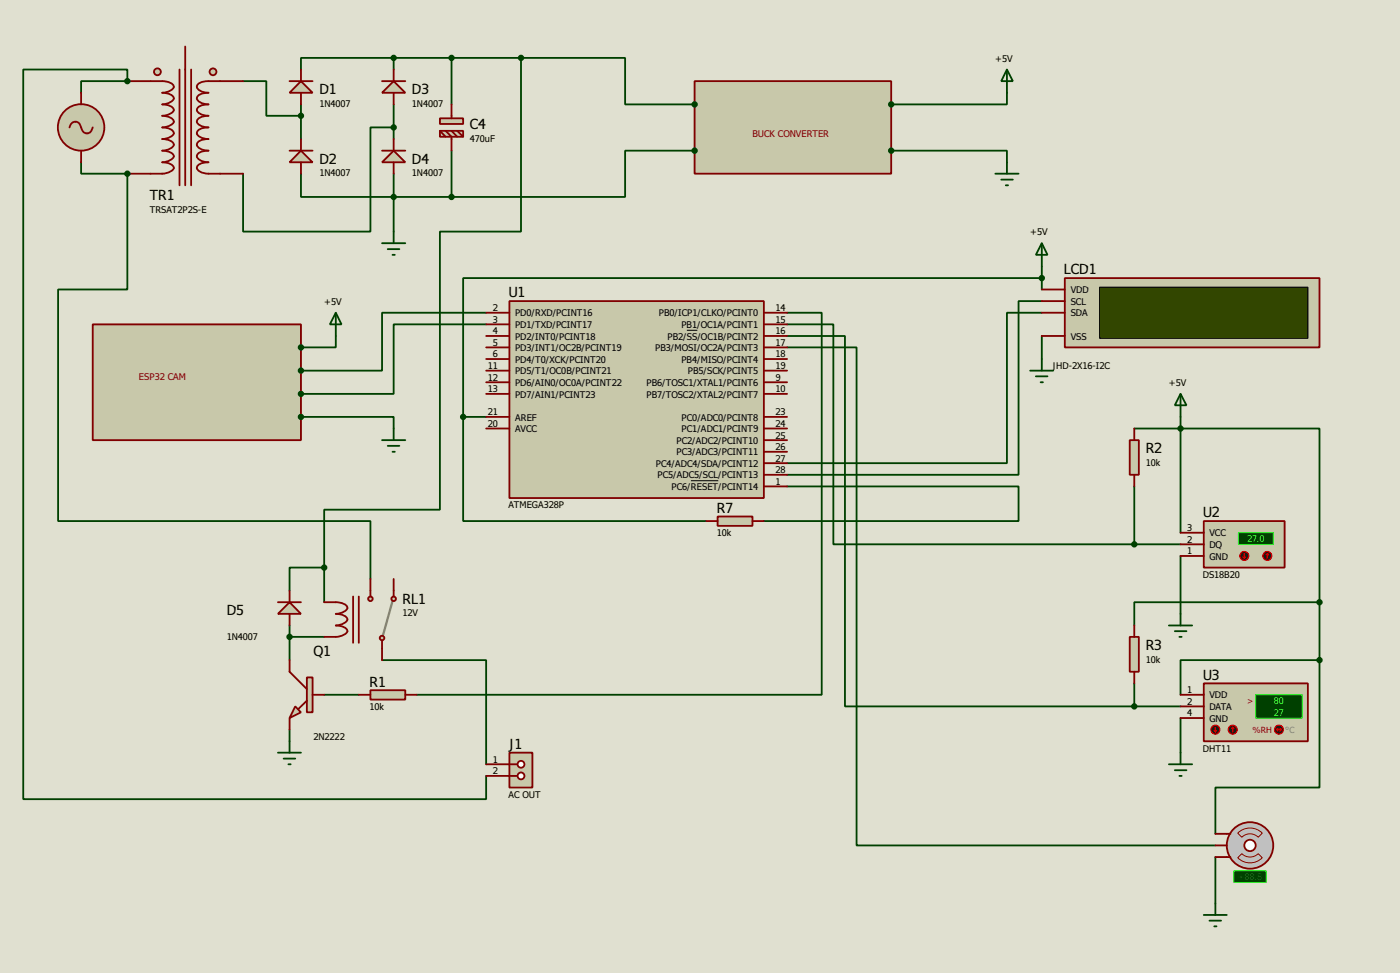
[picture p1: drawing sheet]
<svg xmlns="http://www.w3.org/2000/svg" width="307mm" height="213mm" viewBox="0 0 307 213" stroke-linecap="round" stroke-linejoin="round" font-family="sans-serif">
<path d="M0 0h307.3v213.4h-307.3z" fill="#e0e0d0"/>
<g fill="none" stroke="#004000" stroke-width=".4">
<path d="M53.4 17.8h5.1v7.6h7.6M86.4 12.7h-20.3v2.6M86.4 12.7v2.6M86.4 12.7h28M99.1 12.7v10.2M114.4 12.7h22.8v10.2h15.3M114.4 12.7v38.1h-17.8v61h-25.4v12.7M17.8 35.6v2.5h10.2M66.1 38.1v5.1h33M66.1 22.9v7.6M86.4 28h-5.1v22.8h-27.9v-12.7M86.4 22.9v7.6"/>
<path d="M86.4 38.1v12.7M99.1 33.1v10.1M152.5 33.1h-15.3v10.1h-38.1M195.6 33.1h25.4v2.5M221 20.4v2.5h-25.4M228.7 58.5v5M73.7 73.7v2.5h-7.6M106.7 68.6h-22.8v12.7h-17.8M106.7 71.2h-20.3v15.2h-20.3M172.8 68.6h7.6v83.8h-88.9M228.7 66.1h-5.1v38.1h-50.8M228.7 68.6h-7.7v33h-48.2"/>
<path d="M228.7 61h-127v30.5M228.7 73.7v5.1M66.1 91.5h20.3v2.5M101.7 91.5v22.8h53.3M101.7 91.5h5M172.8 106.7h50.8v7.6h-55.9M63.6 139.7h7.6M63.6 137.2v7.6M71.2 124.5h-7.6v5.1M71.2 124.5v7.6M71.2 152.4h7.6M63.6 160.1v2.5"/>
</g>
<circle cx="28" cy="38.1" r=".2" fill="#004000"/>
<path d="M28 17.8h-10.2v2.6M28 38.1v25.4h-15.2v50.8h68.5v12.7" fill="none" stroke="#004000" stroke-width=".4"/>
<circle cx="28" cy="17.8" r=".2" fill="#004000"/>
<g fill="none" stroke="#004000" stroke-width=".4">
<path d="M28 17.8v-2.5h-22.9v160h101.6v-5.1M172.8 71.2h10.1v48.2h66.1M172.8 73.7h12.7v81.3h63.5M172.8 76.2h15.2v109.3h78.8M249 94h40.6v38.1M259.1 91.5v25.4M249 106.7v12.7M249 119.4h10.1M259.1 122v12.7M289.6 132.1h-40.6v5.1M289.6 132.1v12.7M83.9 144.8h22.8v22.9"/>
<path d="M249 149.9v5.1M249 155h10.1M259.1 157.5v7.6M289.6 144.8h-30.5v7.6M289.6 144.8v28h-22.8v10.1M266.8 188v10.2"/>
</g>
<path d="M111.8 66.1h55.9v43.2h-55.9z" fill="#c8c8aa" stroke="#800000" stroke-width=".4"/>
<g fill="none" stroke="#800000" stroke-width=".4">
<path d="M33.1 17.8a8.7 8.7 0 0 1 4.2 .3 .88 .88 0 0 1 .7 1.2 3.2 3.2 0 0 1-2.4 1.1 2.35 2.35 0 0 1 2.6 1.2 2.76 2.76 0 0 1-2.6 1.3 2.35 2.35 0 0 1 2.6 1.3 2.75 2.75 0 0 1-2.6 1.2 2.37 2.37 0 0 1 2.6 1.3 2.75 2.75 0 0 1-2.6 1.3 2.31 2.31 0 0 1 2.6 1.3 2.75 2.75 0 0 1-2.6 1.2 2.35 2.35 0 0 1 2.6 1.3 2.67 2.67 0 0 1-2.6 1.3 2.35 2.35 0 0 1 2.6 1.2 2.76 2.76 0 0 1-2.6 1.3 2.35 2.35 0 0 1 2.6 1.3 2.75 2.75 0 0 1-2.6 1.2h-2.5M39.4 15.3v25.4M40.7 15.3v25.4M42 15.3v25.4M48.3 17.8a8.9 8.9 0 0 0-4.4 .3 .9 .9 0 0 0-.7 .9 .9 .9 0 0 0 .7 .9l1.1 .4 .8 .1a2.15 2.15 0 0 0-2.6 1.2 2.47 2.47 0 0 0 2.6 1.3 2.15 2.15 0 0 0-2.6 1.3 2.45 2.45 0 0 0 2.6 1.2 2.17 2.17 0 0 0-2.6 1.3 2.45 2.45 0 0 0 2.6 1.3 2.89 2.89 0 0 0-2.5 .9 .89 .89 0 0 0 .6 1.2l1.9 .4a2.15 2.15 0 0 0-2.6 1.3 2.4 2.4 0 0 0 2.6 1.3 2.15 2.15 0 0 0-2.6 1.2 2.47 2.47 0 0 0 2.6 1.3 2.15 2.15 0 0 0-2.6 1.3 2.45 2.45 0 0 0 2.6 1.2h2.5M106.7 68.6h5.1M106.7 71.2h5.1M106.7 76.2h5.1M106.7 73.7h5.1M106.7 78.8h5.1M167.7 68.6h5.1M167.7 71.2h5.1"/>
<path d="M167.7 76.2h5.1M167.7 73.7h5.1M167.7 78.8h5.1M106.7 83.9h5.1M106.7 81.3h5.1M106.7 86.4h5.1M106.7 94h5.1M106.7 91.5h5.1M167.7 83.9h5.1M167.7 81.3h5.1M167.7 86.4h5.1M167.7 99.1h5.1"/>
<path d="M167.7 96.6h5.1M167.7 94h5.1M167.7 91.5h5.1M167.7 106.7h5.1M167.7 104.2h5.1M167.7 101.6h5.1"/>
</g>
<path d="M150.8 72.5h2.3M151.7 105.5h6" fill="none" stroke="#000" stroke-width=".22"/>
<g fill="#c8c8aa" stroke="#800000" stroke-width=".4">
<circle cx="46.7" cy="15.8" r=".75"/>
<circle cx="34.5" cy="15.8" r=".75"/>
</g>
<path d="M28 17.8h5.1M40.7 10.2v5.1M48.3 17.8h5.1M28 38.1h5.1M48.3 38.1h5.1" fill="none" stroke="#800000" stroke-width=".4"/>
<path d="M66.1 17.8l2.5 2.6h-5z" fill="#c8c8aa" stroke="#800000" stroke-width=".4"/>
<path d="M63.6 17.8h5M66.1 15.3v2.5M66.1 20.4v2.5" fill="none" stroke="#800000" stroke-width=".4"/>
<path d="M66.1 33.1l2.5 2.5h-5z" fill="#c8c8aa" stroke="#800000" stroke-width=".4"/>
<path d="M63.6 33.1h5M66.1 30.5v2.6M66.1 35.6v2.5" fill="none" stroke="#800000" stroke-width=".4"/>
<circle cx="66" cy="25.4" r=".5" fill="#004000" stroke="#004000" stroke-width=".4"/>
<g fill="#c8c8aa" stroke="#800000" stroke-width=".4">
<path d="M96.6 26h5.1v1.2h-5.1z"/>
<path d="M96.6 28.7h5.1v1.3h-5.1z"/>
</g>
<path d="M96.6 28.7l1.2 1.3M97.8 28.7l1.3 1.3v3.1M99.1 22.9v3.1M99.1 28.7l1.3 1.3M100.4 28.7l1.3 1.3" fill="none" stroke="#800000" stroke-width=".4"/>
<g fill="#004000" stroke="#004000" stroke-width=".4">
<circle cx="86.4" cy="43.2" r=".5"/>
<circle cx="86.4" cy="12.7" r=".5"/>
<circle cx="99.1" cy="43.2" r=".5"/>
<circle cx="99.1" cy="12.7" r=".5"/>
</g>
<path d="M83.9 53.4h5.1M85.1 54.7h2.6M86.2 55.9h.5M86.4 50.8v2.6" fill="none" stroke="#004000" stroke-width=".4"/>
<path d="M233.7 61h55.9v15.2h-55.9z" fill="#c8c8aa" stroke="#800000" stroke-width=".4"/>
<path d="M241.4 63h45.7v11.2h-45.7z" fill="#324600" stroke="#000" stroke-width=".25"/>
<path d="M228.7 73.7h5M228.7 66.1h5M228.7 63.5h5M228.7 68.6h5" fill="none" stroke="#800000" stroke-width=".4"/>
<path d="M228.7 53.4l1.2 2.5h-2.5zM228.7 53.4v5.1M228.7 78.8v2.5M226.1 81.3h5.1M227.4 82.6h2.5M228.4 83.9h.5" fill="none" stroke="#004000" stroke-width=".4"/>
<path d="M157.5 113.3h7.7v2.1h-7.7z" fill="#c8c8aa" stroke="#800000" stroke-width=".4"/>
<path d="M155 114.3h2.5M165.2 114.3h2.5" fill="none" stroke="#800000" stroke-width=".4"/>
<circle cx="17.8" cy="28" r="5.1" fill="#c8c8aa" stroke="#800000" stroke-width=".4"/>
<path d="M15.3 28a1.28 1.28 0 0 1 1.2-1.3 1.28 1.28 0 0 1 1.3 1.3 1.28 1.28 0 0 0 1.3 1.3 1.28 1.28 0 0 0 1.3-1.3M17.8 20.4v2.5M17.8 33.1v2.5" fill="none" stroke="#800000" stroke-width=".4"/>
<path d="M152.5 17.8h43.1v20.3h-43.1z" fill="#c8c8aa" stroke="#800000" stroke-width=".4"/>
<g fill="#004000" stroke="#004000" stroke-width=".4">
<circle cx="195.6" cy="22.9" r=".5"/>
<circle cx="195.6" cy="33.1" r=".5"/>
</g>
<path d="M221 15.3l1.3 2.5h-2.5zM221 15.3v5.1M218.5 38.1h5.1M219.8 39.4h2.5M221 35.6v2.5M220.8 40.7h.5" fill="none" stroke="#004000" stroke-width=".4"/>
<path d="M86.4 17.8l2.6 2.6h-5.1z" fill="#c8c8aa" stroke="#800000" stroke-width=".4"/>
<path d="M83.9 17.8h5.1M86.4 15.3v2.5M86.4 20.4v2.5" fill="none" stroke="#800000" stroke-width=".4"/>
<path d="M86.4 33.1l2.6 2.5h-5.1z" fill="#c8c8aa" stroke="#800000" stroke-width=".4"/>
<path d="M83.9 33.1h5.1M86.4 30.5v2.6M86.4 35.6v2.5" fill="none" stroke="#800000" stroke-width=".4"/>
<g fill="#004000" stroke="#004000" stroke-width=".4">
<circle cx="152.4" cy="22.9" r=".5"/>
<circle cx="152.4" cy="33.1" r=".5"/>
<circle cx="86.4" cy="28" r=".5"/>
<circle cx="101.6" cy="91.5" r=".5"/>
<circle cx="228.6" cy="61" r=".5"/>
</g>
<path d="M20.4 71.2h45.7v25.4h-45.7z" fill="#c8c8aa" stroke="#800000" stroke-width=".4"/>
<g fill="#004000" stroke="#004000" stroke-width=".4">
<circle cx="66" cy="76.2" r=".5"/>
<circle cx="66" cy="81.3" r=".5"/>
<circle cx="66" cy="86.4" r=".5"/>
<circle cx="66" cy="91.5" r=".5"/>
</g>
<path d="M73.7 68.6l1.3 2.6h-2.6zM73.7 68.6v5.1M83.9 96.6h5.1M85.1 97.8h2.6M86.2 99.1h.5M86.4 94v2.6" fill="none" stroke="#004000" stroke-width=".4"/>
<path d="M86.2 131.9l-2.1 7.3" fill="none" stroke="#808080" stroke-width=".5"/>
<g fill="#c8c8aa" stroke="#800000" stroke-width=".4">
<circle cx="83.8" cy="140" r=".5"/>
<circle cx="86.4" cy="131.4" r=".5"/>
</g>
<path d="M86.4 129.6v1.3" fill="none" stroke="#800000" stroke-width=".4"/>
<circle cx="81.3" cy="131.4" r=".5" fill="#c8c8aa" stroke="#800000" stroke-width=".4"/>
<path d="M71.2 132.1a8.7 8.7 0 0 1 4.2 .3 .88 .88 0 0 1 .7 1.2 3.2 3.2 0 0 1-2.4 1.1 2.35 2.35 0 0 1 2.6 1.2 2.76 2.76 0 0 1-2.6 1.3 2.35 2.35 0 0 1 2.6 1.3 2.75 2.75 0 0 1-2.6 1.2h-2.5M77.5 130.9v10.1M78.8 130.9v10.1M81.3 127v3.9M86.4 127v2.6M83.9 140.5v4.3" fill="none" stroke="#800000" stroke-width=".4"/>
<path d="M64.8 155l1.3 1.3-2.5 1.2z" fill="#c8c8aa" stroke="#800000" stroke-width=".4"/>
<path d="M67.4 148.6h1.2v7.7h-1.2z" fill="#c8c8aa" stroke="#800000" stroke-width=".4"/>
<path d="M63.6 144.8v2.6l3.8 3.8M63.6 157.5v2.6M67.4 153.7l-1.8 1.8M68.6 152.4h2.6" fill="none" stroke="#800000" stroke-width=".4"/>
<path d="M63.6 132.1l2.5 2.6h-5.1z" fill="#c8c8aa" stroke="#800000" stroke-width=".4"/>
<path d="M61 132.1h5.1M63.6 129.6v2.5M63.6 134.7v2.5" fill="none" stroke="#800000" stroke-width=".4"/>
<g fill="#004000" stroke="#004000" stroke-width=".4">
<circle cx="63.5" cy="139.7" r=".5"/>
<circle cx="71.1" cy="124.5" r=".5"/>
<circle cx="114.3" cy="12.7" r=".5"/>
</g>
<path d="M81.3 151.4h7.7v2.1h-7.7z" fill="#c8c8aa" stroke="#800000" stroke-width=".4"/>
<path d="M78.8 152.4h2.5M89 152.4h2.5" fill="none" stroke="#800000" stroke-width=".4"/>
<path d="M61 165.1h5.1M62.3 166.4h2.5M63.3 167.7h.5M63.6 162.6v2.5" fill="none" stroke="#004000" stroke-width=".4"/>
<g fill="#004000" stroke="#004000" stroke-width=".4">
<circle cx="27.9" cy="38.1" r=".5"/>
<circle cx="27.9" cy="17.8" r=".5"/>
</g>
<path d="M111.8 165.1h5.1v7.7h-5.1z" fill="#c8c8aa" stroke="#800000" stroke-width=".4"/>
<path d="M111.8 167.7h1.8" fill="none" stroke="#800000" stroke-width=".4"/>
<circle cx="114.3" cy="167.7" r=".75" fill="#feffff" stroke="#800000" stroke-width=".4"/>
<path d="M111.8 170.2h1.8" fill="none" stroke="#800000" stroke-width=".4"/>
<circle cx="114.3" cy="170.2" r=".75" fill="#feffff" stroke="#800000" stroke-width=".4"/>
<path d="M106.7 167.7h5.1M106.7 170.2h5.1" fill="none" stroke="#800000" stroke-width=".4"/>
<path d="M264.2 114.3h17.8v10.2h-17.8z" fill="#c8c8aa" stroke="#800000" stroke-width=".4"/>
<path d="M271.8 116.9h7.7v2.5h-7.7z" fill="#004000" stroke="#0f0" stroke-width=".22"/>
<path d="M259.1 119.4h5.1M259.1 116.9h5.1M259.1 122h5.1" fill="none" stroke="#800000" stroke-width=".4"/>
<circle cx="278.1" cy="122" r="1" fill="#400000" stroke="#f00" stroke-width=".22"/>
<path d="M278.2 121.5l-.3 .2M278.2 121.5l.2 .2M278.2 121.5v1" fill="none" stroke="#f00" stroke-width=".22"/>
<circle cx="273.1" cy="122" r="1" fill="#400000" stroke="#f00" stroke-width=".22"/>
<path d="M272.9 122.2l.2 .3M273.1 121.5v1M273.4 122.2l-.3 .3" fill="none" stroke="#f00" stroke-width=".22"/>
<path d="M259.1 86.4l1.3 2.5h-2.5zM259.1 86.4v5.1M256.6 137.2h5.1M257.9 138.5h2.5M258.9 139.7h.5M259.1 134.7v2.5" fill="none" stroke="#004000" stroke-width=".4"/>
<path d="M248 96.6h2v7.6h-2z" fill="#c8c8aa" stroke="#800000" stroke-width=".4"/>
<path d="M249 94v2.6M249 104.2v2.5" fill="none" stroke="#800000" stroke-width=".4"/>
<circle cx="259.1" cy="94" r=".5" fill="#004000" stroke="#004000" stroke-width=".4"/>
<path d="M264.2 149.9h22.9v12.7h-22.9z" fill="#c8c8aa" stroke="#800000" stroke-width=".4"/>
<path d="M275.6 152.4h10.2v5.1h-10.2z" fill="#004000" stroke="#0f0" stroke-width=".22"/>
<path d="M259.1 155h5.1M259.1 152.4h5.1M259.1 157.5h5.1" fill="none" stroke="#800000" stroke-width=".4"/>
<circle cx="270.5" cy="160.1" r="1" fill="#400000" stroke="#f00" stroke-width=".22"/>
<path d="M270.6 159.6l-.3 .2M270.6 159.6l.2 .2M270.6 159.6v1" fill="none" stroke="#f00" stroke-width=".22"/>
<circle cx="266.7" cy="160.1" r="1" fill="#400000" stroke="#f00" stroke-width=".22"/>
<path d="M266.8 159.6v1M266.5 160.3l.3 .3M267 160.3l-.2 .3" fill="none" stroke="#f00" stroke-width=".22"/>
<circle cx="280.7" cy="160.1" r="1" fill="#400000" stroke="#f00" stroke-width=".22"/>
<path d="M280.5 159.8l-.3 .3M281 159.8l.2 .3M280.2 160.1h1M280.2 160.1l.3 .2M281.2 160.1l-.2 .2" fill="none" stroke="#f00" stroke-width=".22"/>
<circle cx="248.9" cy="119.4" r=".5" fill="#004000" stroke="#004000" stroke-width=".4"/>
<path d="M256.6 167.7h5.1M257.9 169h2.5M258.9 170.2h.5M259.1 165.1v2.6" fill="none" stroke="#004000" stroke-width=".4"/>
<path d="M248 139.7h2v7.7h-2z" fill="#c8c8aa" stroke="#800000" stroke-width=".4"/>
<path d="M249 137.2v2.5M249 147.4v2.5" fill="none" stroke="#800000" stroke-width=".4"/>
<g fill="#004000" stroke="#004000" stroke-width=".4">
<circle cx="289.6" cy="132.1" r=".5"/>
<circle cx="248.9" cy="155" r=".5"/>
</g>
<circle cx="274.3" cy="185.5" r="5.1" fill="#c0c0c0" stroke="#800000" stroke-width=".4"/>
<circle cx="274.3" cy="185.5" r="1.25" fill="#feffff" stroke="#800000" stroke-width=".4"/>
<path d="M269.3 182.9h.8M269.3 188h.8" fill="none" stroke="#800000" stroke-width=".4"/>
<path d="M270.8 191.1h7.1v2.5h-7.1z" fill="#004000" stroke="#0f0" stroke-width=".22"/>
<path d="M271.7 188.2l.9-.9a2.54 2.54 0 0 0 3.6 0l.9 .9a3.8 3.8 0 0 1-5.4 0zM271.7 182.8a3.8 3.8 0 0 1 5.4 0l-.9 .9a2.54 2.54 0 0 0-3.6 0z" fill="none" stroke="#800000" stroke-width=".22"/>
<path d="M266.8 185.5h2.5M266.8 182.9h2.5M266.8 188h2.5" fill="none" stroke="#800000" stroke-width=".4"/>
<circle cx="289.6" cy="144.8" r=".5" fill="#004000" stroke="#004000" stroke-width=".4"/>
<path d="M266.8 198.2v2.5M264.2 200.7h5.1M265.5 202h2.5M266.5 203.2h.5" fill="none" stroke="#004000" stroke-width=".4"/>
<g font-size="3.7">
<text x="70.1" y="20.7">D1</text>
<text x="90.4" y="20.7">D3</text>
<text x="103.1" y="28.2">C4</text>
<text x="70.1" y="35.9">D2</text>
<text x="90.4" y="35.9">D4</text>
<text x="32.9" y="43.9">TR1</text>
<text x="111.6" y="65.3">U1</text>
<text x="233.5" y="60.2">LCD1</text>
<text x="251.5" y="99.4">R2</text>
<text x="157.3" y="112.5">R7</text>
<text x="264" y="113.5">U2</text>
<text x="49.8" y="135">D5</text>
<text x="88.4" y="132.4">RL1</text>
<text x="251.5" y="142.6">R3</text>
<text x="68.8" y="144">Q1</text>
<text x="264" y="149.1">U3</text>
<text x="81.1" y="150.6">R1</text>
<text x="111.6" y="164.3">J1</text>
</g>
<g font-size="2.5">
<text x="218.5" y="13.5">+5V</text>
<text x="70.1" y="23.4">1N4007</text>
<text x="90.4" y="23.4">1N4007</text>
<text x="103.1" y="31.1">470uF</text>
<text x="70.1" y="38.7">1N4007</text>
<text x="90.4" y="38.7">1N4007</text>
<text x="32.9" y="46.7">TRSAT2P2S-E</text>
<text x="226.1" y="51.6">+5V</text>
<text x="235" y="64.3">VDD</text>
<text x="71.2" y="66.9">+5V</text>
<text x="108.2" y="70.8">3</text>
<text x="108.2" y="68.3">2</text>
<text x="113.1" y="72">PD1/TXD/PCINT17</text>
<text x="113.1" y="69.4">PD0/RXD/PCINT16</text>
<text x="144.6" y="69.4">PB0/ICP1/CLKO/PCINT0</text>
<text x="149.6" y="72">PB1/OC1A/PCINT1</text>
<text x="170.2" y="68.3">14</text>
<text x="170.2" y="70.8">15</text>
<text x="235" y="66.9">SCL</text>
<text x="235" y="69.4">SDA</text>
<text x="108.2" y="75.8">5</text>
<text x="108.2" y="73.4">4</text>
<text x="113.1" y="77">PD3/INT1/OC2B/PCINT19</text>
<text x="113.1" y="74.5">PD2/INT0/PCINT18</text>
<text x="143.8" y="77">PB3/MOSI/OC2A/PCINT3</text>
<text x="146.5" y="74.5">PB2/SS/OC1B/PCINT2</text>
<text x="170.2" y="75.8">17</text>
<text x="170.2" y="73.4">16</text>
<text x="235" y="74.5">VSS</text>
<text x="107.1" y="83.5">12</text>
<text x="107.1" y="81">11</text>
<text x="108.2" y="78.4">6</text>
<text x="113.1" y="82.1">PD5/T1/OC0B/PCINT21</text>
<text x="113.1" y="79.6">PD4/T0/XCK/PCINT20</text>
<text x="149.6" y="79.6">PB4/MISO/PCINT4</text>
<text x="151" y="82.1">PB5/SCK/PCINT5</text>
<text x="170.2" y="78.4">18</text>
<text x="170.2" y="81">19</text>
<text x="170.2" y="83.5">9</text>
<text x="231" y="81">JHD-2X16-I2C</text>
<text x="107.1" y="86.1">13</text>
<text x="113.1" y="84.7">PD6/AIN0/OC0A/PCINT22</text>
<text x="113.1" y="87.2">PD7/AIN1/PCINT23</text>
<text x="141.9" y="87.2">PB7/TOSC2/XTAL2/PCINT7</text>
<text x="141.9" y="84.7">PB6/TOSC1/XTAL1/PCINT6</text>
<text x="170.2" y="86.1">10</text>
<text x="256.6" y="84.7">+5V</text>
<text x="107.1" y="93.7">20</text>
<text x="107.1" y="91.1">21</text>
<text x="113.1" y="94.8">AVCC</text>
<text x="113.1" y="92.3">AREF</text>
<text x="149.6" y="94.8">PC1/ADC1/PCINT9</text>
<text x="149.6" y="92.3">PC0/ADC0/PCINT8</text>
<text x="170.2" y="93.7">24</text>
<text x="170.2" y="91.1">23</text>
<text x="148.5" y="99.9">PC3/ADC3/PCINT11</text>
<text x="148.5" y="97.4">PC2/ADC2/PCINT10</text>
<text x="170.2" y="101.2">27</text>
<text x="170.2" y="98.8">26</text>
<text x="170.2" y="96.2">25</text>
<text x="144" y="102.4">PC4/ADC4/SDA/PCINT12</text>
<text x="144.3" y="105">PC5/ADC5/SCL/PCINT13</text>
<text x="147.4" y="107.5">PC6/RESET/PCINT14</text>
<text x="170.2" y="106.4">1</text>
<text x="170.2" y="103.8">28</text>
<text x="251.5" y="102.2">10k</text>
<text x="111.6" y="111.5">ATMEGA328P</text>
<text x="157.3" y="117.6">10k</text>
<text x="260.6" y="119.1">2</text>
<text x="260.6" y="116.5">3</text>
<text x="265.5" y="117.7">VCC</text>
<text x="260.6" y="121.6">1</text>
<text x="265.5" y="120.2">DQ</text>
<text x="265.5" y="122.8">GND</text>
<text x="264" y="126.8">DS18B20</text>
<text x="88.4" y="135.2">12V</text>
<text x="49.8" y="140.3">1N4007</text>
<text x="251.5" y="145.4">10k</text>
<text x="81.1" y="155.7">10k</text>
<text x="260.6" y="154.6">2</text>
<text x="260.6" y="152.1">1</text>
<text x="265.5" y="155.8">DATA</text>
<text x="265.5" y="153.2">VDD</text>
<text x="260.6" y="157.2">4</text>
<text x="265.5" y="158.3">GND</text>
<text x="68.8" y="162.3">2N2222</text>
<text x="108.2" y="167.3">1</text>
<text x="264" y="164.9">DHT11</text>
<text x="108.2" y="169.9">2</text>
<text x="111.6" y="175">AC OUT</text>
</g>
<g font-size="2.5" fill="#800000">
<text x="165.2" y="30">BUCK CONVERTER</text>
<text x="30.5" y="83.4">ESP32 CAM</text>
</g>
<g font-size="2.5" fill="#0f0">
<text x="273.8" y="119">27.0</text>
<text x="279.6" y="154.5">80</text>
<text x="279.6" y="157.1">27</text>
</g>
<text font-size="2.5" fill="#008000" x="271.7" y="193.1">+88.8</text>
<g font-size="2.3" fill="#c00000">
<text x="273.7" y="154.4">&gt;</text>
<text x="274.9" y="160.7">%RH</text>
</g>
<text font-size="2.3" fill="#808080" x="282.1" y="160.7">°C</text>
</svg>
